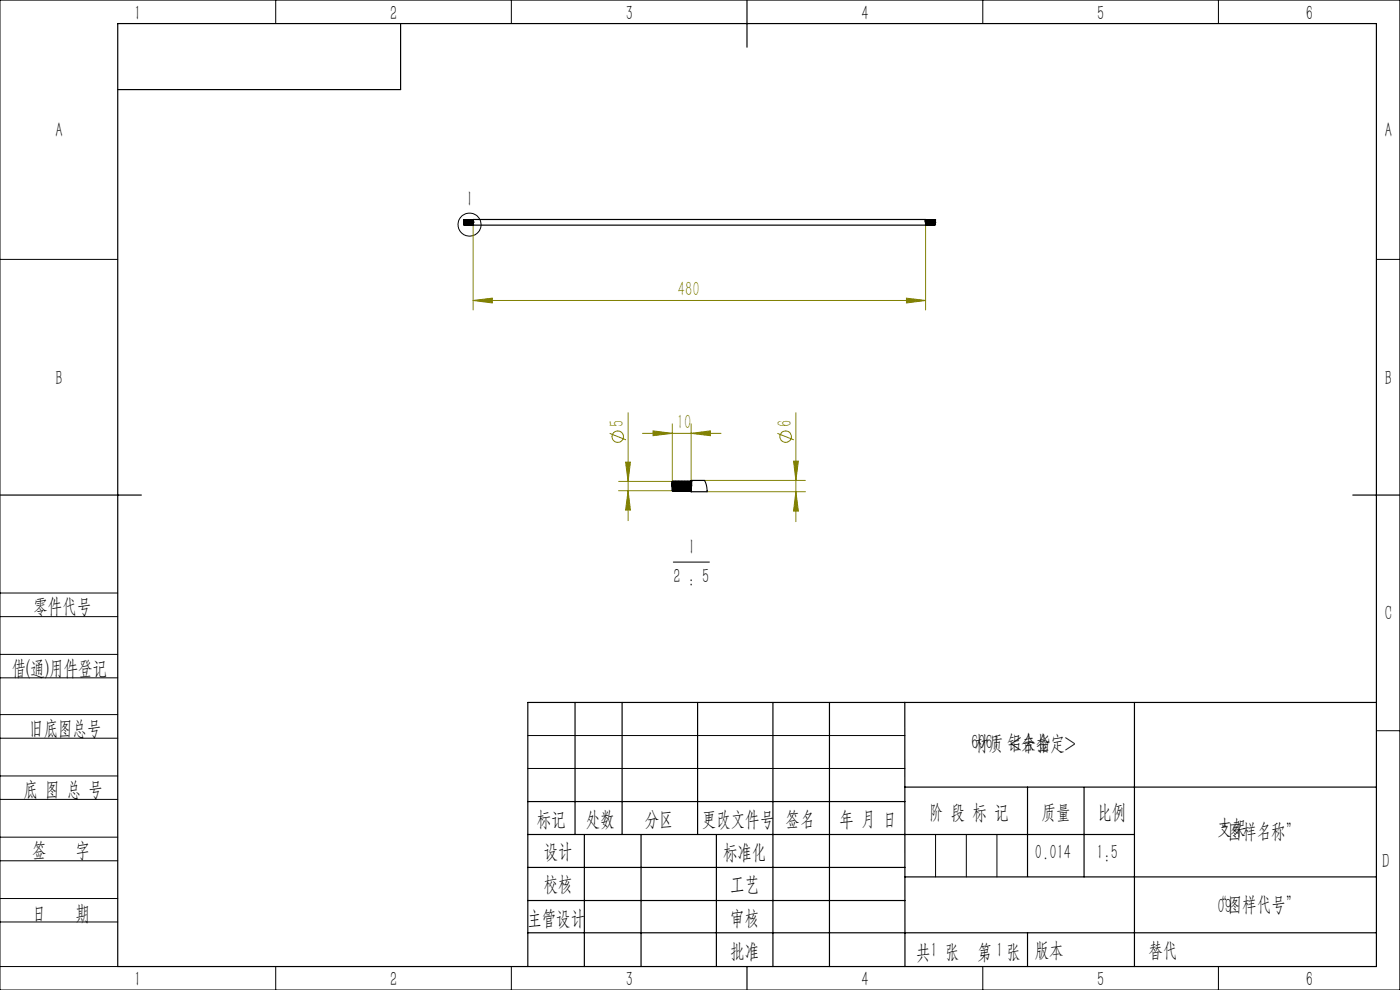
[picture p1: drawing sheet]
<svg xmlns="http://www.w3.org/2000/svg" width="297mm" height="210mm" viewBox="0 0 297 210" stroke-linecap="round" stroke-linejoin="round" font-family="sans-serif">
<g fill="none" stroke="#808000" stroke-width=".21">
<path d="M100.4 47.8v17.9M196.4 47.8v17.9M100.4 63.7l4.1-.5v1.1zM100.4 63.7h96M192.3 63.2l4.1 .5-4.1 .6zM129.3 91.9l3.5 1.4M132.7 98h1l-.5 4.1zM133.2 87.6v22.8M136.3 91.9h16.7M138.5 91.4l4.1 .5-4.1 .5zM142.6 89.9v12.2h-11.4M146.6 91.9l4.1-.5v1z"/>
<path d="M146.6 89.9v12M164.9 91.9l3.5 1.4M168.3 97.8h1.1l-.6 4.1zM168.8 87.6v23.1M131.2 104.1h11.4M133.2 104.1l.5 4.1h-1zM149.5 101.9h21.4M150 104.3h20.9M168.8 104.3l.6 4.1h-1.1z"/>
<circle cx="131.1" cy="92.6" r="1.22"/>
<circle cx="166.7" cy="92.6" r="1.21"/>
</g>
<g fill="none" stroke="#000" stroke-width=".21">
<path d="M0 0h297v210h-297zM58.5 0v5M108.5 0v5M208.5 0v5M258.5 0v5M0 55h25M292 55h5M142.8 119.2h7.7M0 138.8h25M0 125.8h25M0 130.8h25M0 143.8h25"/>
<path d="M0 156.6h25M0 151.6h25M112 156h80M292 155h5M0 169.6h25M0 164.6h25M0 177.6h25M112 163h80M198.5 177v9M205 177v9M211.5 177v9M0 182.6h25"/>
<path d="M0 190.6h25M0 195.6h25M0 205h25M58.5 205v5M108.5 205v5M208.5 205v5M258.5 205v5"/>
<circle cx="99.6" cy="47.7" r="2.45"/>
</g>
<g fill="none" stroke="#000" stroke-width=".25">
<path d="M25 5h267v200h-267zM85 5v14h-60M158.5 0v10M0 105h30M287 105h10M122 149v28M132 149v28M148 149v28M164 149v56M176 149v56M191.9 149l.1 56M240.7 149v56"/>
<path d="M292 149h-180v56M112 177h128.7M112 170h80M124 177v28M136 177v28M152 177v28M191.9 167h100.1M218 167v18.9M230 167v19M112 197.9h180M112 184h80M112 191h80"/>
<path d="M192 186h100M218 197.9v7.1M158.5 205v5"/>
</g>
<g fill="#808000">
<path d="M100.4 63.7l4.1-.5v1.1zM192.3 63.2l4.1 .5-4.1 .6zM138.5 91.4l4.1 .5-4.1 .5zM146.6 91.9l4.1-.5v1z"/>
<path d="M133.2 104.1l.5 4.1h-1zM132.7 98h1l-.5 4.1z"/>
<path d="M168.3 97.8h1.1l-.6 4.1zM168.8 104.3l.6 4.1h-1.1z"/>
</g>
<g fill="none" stroke="#000" stroke-width=".25">
<path d="M98.4 46.7v1zM98.4 47.2v-.5l.1 1v-1v1l.1-1v1v-1l.1 1v-1v1v-1l.1 1v-1v1l.1-1v1l.1-1v1v-1v1l.1-1v1v-1l.1 1v-1v1l.1-1v1v-1v1l.1-1v1v-1l.1 1v-1l.1 1v-1v1l.1-1v1v-1v1l.1-1v1v-1l.1 1v-1v1l.1-1v1v-1v1l.1-1v1l.1-1v1v-1l.1 1v-1v1v-1l.1 .8M98.4 46.7h.1M98.4 47.7h.1M98.4 47.2h.1M98.5 47.7h.1M98.5 47.6v.1M98.5 46.7h.1M98.6 47.6v.1M98.6 46.7h.1M98.6 47.7h.1M98.6 47.6l.1 .1"/>
<path d="M98.7 46.7h.1M98.7 47.7h.1M98.7 47.6v.1M98.8 47.7h.1M98.8 47.6v.1M98.8 46.7h.1M98.9 47.6v.1M98.9 46.7h.1M98.9 47.7h.1M99 47.6l-.1 .1M99 47.6v.1M99 46.7h-.1"/>
<path d="M99 46.7h.1M99 47.7h.1M99.1 46.7h.1M99.1 47.7h.1M99.1 47.6v.1M99.2 47.7h.1M99.2 47.6v.1M99.2 46.7h.1M99.3 47.6l-.1 .1M99.3 47.6v.1M99.3 46.7h.1M99.3 47.7h.1"/>
<path d="M99.4 46.7h.1M99.4 47.7h.1M99.4 47.6v.1M99.5 47.7h.1M99.5 47.6l.1 .1M99.5 46.7h.1M99.6 47.7h.1M99.6 47.6v.1M99.6 46.7h.1M99.7 47.6v.1M99.7 46.7h.1M99.7 47.7h.1"/>
<path d="M99.8 46.7h.1M99.8 47.7h.1M99.8 47.6l.1 .1M99.9 47.7h.1M99.9 47.6v.1M99.9 46.7h.1M100 47.6v.1M100 46.7h.1M100 47.7h.1M100.1 46.7h.1M100.1 47.7h.1M100.2 47.6v.1"/>
<path d="M100.2 46.7h.1M100.2 47.7h.1M100.2 47.6l.1 .1M100.3 46.7h.1M100.3 47.7h.1M100.3 47.6v.1M100.4 47.6v.1M100.4 47.1h.1M100.4 47.1l-.1-.4v1v-1v1l-.1-1v1v-1l-.1 1v-1l-.1 1v-1v1v-1l-.1 1v-1v1l-.1-1v1v-1l-.1 1v-1v1v-1l-.1 1v-1v1l-.1-1v1l-.1-1v1v-1v1l-.1-1v1v-1l-.1 1v-1v1l-.1-1v1v-1v1l-.1-1v1v-1l-.1 1v-1l-.1 1v-1v1v-1l-.1 1v-1v1l-.1-1v1v-1l-.1 1v-1v1v-1l-.1 1v-1v.5M100.4 47.1v-.4v1v-.2M100.4 47.1v.4M100.4 46.6v1.1z"/>
<path d="M100.4 47.8h96M100.4 46.6h96M100.4 47.1v-.4l-.1 .9v-.9v.9v-.9l-.1 .9v-.9v.9l-.1-.9v.9l-.1-.9v.9v-.9l-.1 .9v-.9v.9v-.9l-.1 .9v-.9v.9l-.1-.9v.9v-.9l-.1 .9v-.9v.9v-.9l-.1 .9v-.9l-.1 .9v-.9v.9l-.1-.9v.9v-.9v.9l-.1-.9v.9v-.9l-.1 .9v-.9v.9l-.1-.9v.9v-.9v.9l-.1-.9v.9l-.1-.9v.9v-.9l-.1 .9v-.9v.9v-.9l-.1 .9v-.9v.9l-.1-.9v.9v-.9l-.1 .9v-.9v.5M100.4 47.1v-.4v.9l-.1-.9v.9v-.9l-.1 .9v-.9v.9l-.1-.9v.9v-.9l-.1 .9v-.9v.9l-.1-.9v.9v-.9l-.1 .9v-.9v.9v-.9l-.1 .9v-.9v.9l-.1-.9v.9v-.9l-.1 .9v-.9l-.1 .9v-.9v.9v-.9l-.1 .9v-.9v.9l-.1-.9v.9v-.9l-.1 .9v-.9v.9v-.9l-.1 .9v-.9v.9l-.1-.9v.9l-.1-.9v.9v-.9v.9l-.1-.9v.9v-.9l-.1 .9v-.9v.9l-.1-.9v.9v-.9v.9l-.1-.9v.5M196.4 46.7h.1M196.3 47.1l.1-.4v.9v-.9v.9l.1-.9v.9v-.9l.1 .9v-.9v.9l.1-.9v.9v-.9v.9l.1-.9v.9l.1-.9v.9v-.9l.1 .9v-.9v.9v-.9l.1 .9v-.9v.9l.1-.9v.9v-.9l.1 .9v-.9v.9v-.9l.1 .9v-.9v.9l.1-.9v.9l.1-.9v.9v-.9v.9l.1-.9v.9v-.9l.1 .9v-.9v.9l.1-.9v.9v-.9l.1 .9v-.9v.9v-.9l.1 .9v-.9l.1 .9v-.9v.9l.1-.9v.9v-.9v.5M196.3 47.1v-.4l.1 1v-.2M196.4 47.7h.1M196.4 47.1h.1M196.4 47.1v-.4v.9v-.9l.1 .9v-.9v.9v-.9l.1 .9v-.9v.9l.1-.9v.9v-.9l.1 .9v-.9l.1 .9v-.9v.9v-.9l.1 .9v-.9v.9l.1-.9v.9v-.9l.1 .9v-.9v.9v-.9l.1 .9v-.9v.9l.1-.9v.9v-.9l.1 .9v-.9v.9l.1-.9v.9v-.9l.1 .9v-.9v.9l.1-.9v.9v-.9v.9l.1-.9v.9v-.9l.1 .9v-.9v.9l.1-.9v.9v-.9l.1 .9v-.9v.9l.1-.9v.9v-.9v.5M196.4 47.1v-.4v1v-1l.1 1v-1v1l.1-1v1v-1l.1 1v-1v1v-1l.1 1v-1l.1 1v-1v1l.1-1v1v-1l.1 1v-1v1v-1l.1 1v-1v1l.1-1v1v-1l.1 1v-1v1v-1l.1 1v-1l.1 1v-1v1l.1-1v1v-1v1l.1-1v1v-1l.1 1v-1v1l.1-1v1v-1v1l.1-1v1l.1-1v1v-1l.1 1v-1v1v-1l.1 .5M196.4 47.1v-.4v1v-.2"/>
<path d="M196.4 47.1v.4M196.4 46.6v1.1zM196.5 47.6v.1M196.5 47.7h.1M196.5 46.7h.1M196.6 46.7h.1M196.6 47.6v.1M196.6 47.7h.1M196.6 47.6l.1 .1M196.7 47.7h.1M196.7 46.7h.1M196.8 47.6v.1"/>
<path d="M196.8 47.7h.1M196.8 46.7h.1M196.9 46.7h.1M196.9 47.6v.1M196.9 47.7h.1M197 46.7h.1M197 47.6v.1M197 47.6l-.1 .1M197 47.7h.1M197.1 46.7h.1M197.1 47.7h.1M197.1 47.6v.1"/>
<path d="M197.2 47.6v.1M197.2 47.7h.1M197.2 46.7h.1M197.3 46.7h.1M197.3 47.6v.1M197.3 47.6l-.1 .1M197.3 47.7h.1M197.4 46.7h.1M197.4 47.7h.1M197.4 47.6v.1M197.5 46.7h.1M197.5 47.6v.1"/>
<path d="M197.5 47.7h.1M197.5 47.6l.1 .1M197.6 47.7h.1M197.6 46.7h.1M197.6 47.6v.1M197.7 46.7h.1M197.7 47.7h.1M197.7 47.6v.1M197.8 46.7h.1M197.8 47.6v.1M197.8 47.7h.1M197.8 47.6l.1 .1"/>
<path d="M197.9 47.7h.1M197.9 46.7h.1M197.9 47.6v.1M198 46.7h.1M198 47.7h.1M198 47.6v.1M198.1 46.7h.1M198.1 47.6v.1M198.1 47.7h.1M198.2 46.7h.1M198.2 47.6v.1M198.2 47.7h.1"/>
<path d="M198.2 47.6l.1 .1M198.3 47.7h.1M198.3 46.7h.1M198.3 47.2h.1M198.4 46.7v1zM198.4 47.2l-.1-.5v1l-.1-1v1v-1l-.1 1v-1v1l-.1-1v1v-1l-.1 1v-1v1l-.1-1v1v-1v1l-.1-1v1v-1l-.1 1v-1v1l-.1-1v1l-.1-1v1v-1v1l-.1-1v1v-1l-.1 1v-1v1l-.1-1v1v-1v1l-.1-1v1v-1l-.1 1v-1v1l-.1-1v1v-1l-.1 1v-1v1l-.1-1v1v-1l-.1 1v-1v1v-1l-.1 1v-1v.8M142.6 102.1h.2M142.6 102.1v1zM142.6 103.1v1zM142.7 103.1l.1-1v2l.1-2v2l.1-2 .1 2 .1-2v2l.1-2v2l.1-2 .1 2v-2l.1 2 .1-2v2l.1-2 .1 2v-2l.1 2v-2l.1 2 .1-2v2l.1-2 .1 2v-2l.1 2v-2l.1 2 .1-2v2l.1-2 .1 2v-2l.1 2 .1-2v2l.1-2v2l.1-2 .1 2v-2l.1 2 .1-2v2l.1-2 .1 2v-2l.1 2v-2l.1 2v-2l.1 2 .1-2 .1 2v-2l.1 2v-2l.1 2 .1-2v1.7M142.8 104l-.2 .1M142.8 102.1l.1 .1"/>
<path d="M142.8 102.1h.1M142.8 104v.1M142.8 104.1h.1M142.9 104l-.1 .1M142.9 104l.2 .1M143 102.1v.1M143 102.1h.1M143.1 102.1v.1M143.1 104.1h.1M143.2 102.1v.1M143.2 102.1l-.1 .1M143.2 102.1h.1"/>
<path d="M143.3 104l-.2 .1M143.3 104v.1M143.3 104.1h.1M143.4 104v.1M143.4 102.1l-.2 .1M143.4 102.1l.2 .1M143.4 102.1h.1M143.4 104l.1 .1M143.5 104.1h.1M143.5 104v.1M143.5 104l.2 .1M143.7 102.1l-.1 .1"/>
<path d="M143.7 102.1h.1M143.7 102.1v.1M143.7 104.1h.1M143.8 102.1v.1M143.8 102.1h.1M143.9 104l-.2 .1M143.9 104l.1 .1M144 104.1h.1M144 104v.1M144 102.1l-.1 .1M144 102.1l.2 .1M144 102.1h.1"/>
<path d="M144.1 104v.1M144.1 104.1h.1M144.2 104l.2 .1M144.3 102.1v.1M144.3 102.1h.1M144.3 102.1l.1 .1M144.4 104.1h.1M144.4 102.1l.1 .1M144.4 102.1v.1M144.4 102.1h.1M144.5 104l-.1 .1M144.6 104v.1"/>
<path d="M144.6 104.1h.1M144.7 104l-.1 .1M144.7 102.1l-.2 .1M144.7 102.1l.2 .1M144.7 102.1h.1M144.7 104v.1M144.7 104.1h.1M144.8 104l-.1 .1M144.8 104l.2 .1M144.9 102.1v.1M144.9 102.1h.1M145 102.1v.1"/>
<path d="M145 104.1h.1M145.1 102.1v.1M145.1 102.1l-.1 .1M145.1 102.1h.1M145.2 104l-.2 .1M145.2 104v.1M145.2 104.1h.1M145.3 104v.1M145.3 102.1l-.2 .1M145.3 102.1h.1M145.3 104l.1 .1M145.4 104.1h.1"/>
<path d="M145.4 102.1h.1M145.5 102.1v.1M145.6 104l-.2 .1M145.6 104v.1M145.6 104.1h.1M145.7 104l-.1 .1M145.7 102.1l-.2 .1M145.7 102.1l.2 .1M145.7 104v.1M145.7 102.1h.1M145.7 104.1h.1M145.8 104v.1"/>
<path d="M145.8 104l.2 .1M145.9 102.1l.1 .1M145.9 102.1v.1M145.9 102.1h.1M146 104.1h.1M146 102.1v.1M146 102.1h.1M146.1 102.1v.1M146.2 104l-.2 .1M146.2 104l.1 .1M146.3 104.1h.1M146.3 104v.1"/>
<path d="M146.3 102.1l-.1 .1M146.3 102.1l.2 .1M146.3 104l.1 .1M146.3 102.1h.1M146.4 104.1h.1M146.4 104v.1M146.5 104l.1 .1M146.6 102.1v.1M146.6 102.1l-.1 .1M146.6 102.1h.1M146.6 103.1v-1l-.1 2v-2l-.1 2-.1-2v2l-.1-2v2l-.1-2-.1 2-.1-2v2l-.1-2v2l-.1-2-.1 2v-2l-.1 2v-2l-.1 2-.1-2v2l-.1-2-.1 2v-2l-.1 2v-2l-.1 2-.1-2-.1 2v-2l-.1 2v-2l-.1 2-.1-2v2l-.1-2v2l-.1-2-.1 2-.1-2v2l-.1-2v2l-.1-2-.1 2v-2l-.1 2-.1-2v2l-.1-2v2l-.1-2-.1 2v-2l-.1 2v-2l-.1 2-.1-2-.1 2v-2l-.1 2v-2v1M146.6 103.1v-1v2v-.3"/>
<path d="M146.6 103.1v.7M146.6 101.9v1.2zM146.6 103.1v1.2zM146.6 104.3h3.4M146.6 101.9h2.9M146.6 103.1h.1M146.6 103.1v-.9v1.8l-.1-1.8-.1 1.8v-1.8l-.1 1.8v-1.8l-.1 1.8-.1-1.8-.1 1.8v-1.8l-.1 1.8v-1.8l-.1 1.8-.1-1.8v1.8l-.1-1.8v1.8l-.1-1.8-.1 1.8v-1.8l-.1 1.8-.1-1.8v1.8l-.1-1.8v1.8l-.1-1.8-.1 1.8v-1.8l-.1 1.8-.1-1.8v1.8l-.1-1.8-.1 1.8v-1.8l-.1 1.8v-1.8l-.1 1.8-.1-1.8-.1 1.8v-1.8l-.1 1.8v-1.8l-.1 1.8-.1-1.8v1.8l-.1-1.8v1.8l-.1-1.8-.1 1.8v-1.8l-.1 1.8-.1-1.8v1.8l-.1-1.8-.1 1.8v-1.8l-.1 1.8-.1-1.8v1.8l-.1-1.8v1.8l-.1-1.8v.9M146.7 103.1l-.1-.9v1.8l-.1-1.8v1.8l-.1-1.8-.1 1.8v-1.8l-.1 1.8v-1.8l-.1 1.8-.1-1.8v1.8l-.1-1.8-.1 1.8v-1.8l-.1 1.8v-1.8l-.1 1.8-.1-1.8v1.8l-.1-1.8-.1 1.8v-1.8l-.1 1.8-.1-1.8v1.8l-.1-1.8v1.8l-.1-1.8-.1 1.8-.1-1.8v1.8l-.1-1.8v1.8l-.1-1.8v1.8l-.1-1.8-.1 1.8v-1.8l-.1 1.8-.1-1.8v1.8l-.1-1.8-.1 1.8v-1.8l-.1 1.8v-1.8l-.1 1.8-.1-1.8-.1 1.8v-1.8l-.1 1.8v-1.8l-.1 1.8-.1-1.8v1.8l-.1-1.8v1.8l-.1-1.8-.1 1.8-.1-1.8v1.8l-.1-1.8v.9M146.7 103.1v-1l-.1 2v-.3"/>
</g>
<path d="M149.5 101.9l.4 1.1 .1 1.3" fill="none" stroke="#000" stroke-width=".21"/>
<g font-size="4.4">
<text x="28.5" y="4.1">1</text>
<text x="82.7" y="4.1">2</text>
<text x="132.7" y="4.1">3</text>
<text x="182.7" y="4.1">4</text>
<text x="232.7" y="4.1">5</text>
<text x="277" y="4.1">6</text>
<text x="11.7" y="29.1">A</text>
<text x="293.8" y="29.1">A</text>
<text x="99.4" y="43.6">I</text>
<text x="11.7" y="81.6">B</text>
<text x="293.8" y="81.6">B</text>
<text x="146.4" y="117.5">I</text>
<text x="142.9" y="123.7">2 : 5</text>
<text x="7.1" y="130.1">零件代号</text>
<text x="293.7" y="131.6">C</text>
<text x="2.5" y="143.2">借(通)用件登记</text>
<text x="6.2" y="155.8">旧底图总号</text>
<text x="206" y="158.9">6061 铝合金</text>
<text x="206.7" y="159.1">材质 &lt;未指定&gt;</text>
<text x="5" y="168.9">底 图 总 号</text>
<text x="197.1" y="173.8">阶 段 标 记</text>
<text x="221" y="173.8">质量</text>
<text x="232.8" y="173.8">比例</text>
<text x="113.9" y="175.2">标记</text>
<text x="124.3" y="175.2">处数</text>
<text x="136.8" y="175.2">分区</text>
<text x="148.9" y="175.2">更改文件号</text>
<text x="166.7" y="175.2">签名</text>
<text x="178.1" y="175.2">年 月 日</text>
<text x="257.4" y="177.8">“图样名称”</text>
<text x="258.3" y="177">支架</text>
<text x="6.8" y="181.9">签</text>
<text x="16" y="181.9">字</text>
<text x="115.3" y="182.1">设计</text>
<text x="153.4" y="182.1">标准化</text>
<text x="219.6" y="182.1">0.014</text>
<text x="232.6" y="182.1">1:5</text>
<text x="293.2" y="184.1">D</text>
<text x="115.3" y="189">校核</text>
<text x="154.9" y="189">工艺</text>
<text x="6.8" y="195.2">日</text>
<text x="16" y="195.2">期</text>
<text x="111.9" y="196.2">主管设计</text>
<text x="154.9" y="196.2">审核</text>
<text x="257.4" y="193.1">“图样代号”</text>
<text x="258.3" y="193.8">09</text>
<text x="154.9" y="203.1">批准</text>
<text x="194.4" y="203.4">共 张</text>
<text x="197.4" y="203.1">1</text>
<text x="207.4" y="203.4">第 张</text>
<text x="211.3" y="203.1">1</text>
<text x="219.5" y="203.1">版本</text>
<text x="243.6" y="203.1">替代</text>
<text x="28.5" y="209.1">1</text>
<text x="82.7" y="209.1">2</text>
<text x="132.7" y="209.1">3</text>
<text x="182.7" y="209.1">4</text>
<text x="232.7" y="209.1">5</text>
<text x="277" y="209.1">6</text>
</g>
<g font-size="4.4" fill="#808000">
<text x="143.8" y="62.9">480</text>
<text x="132.4" y="90.6" transform="rotate(-90 132.4 90.6)">5</text>
<text x="143.6" y="91">10</text>
<text x="168" y="90.6" transform="rotate(-90 168 90.6)">6</text>
</g>
</svg>
